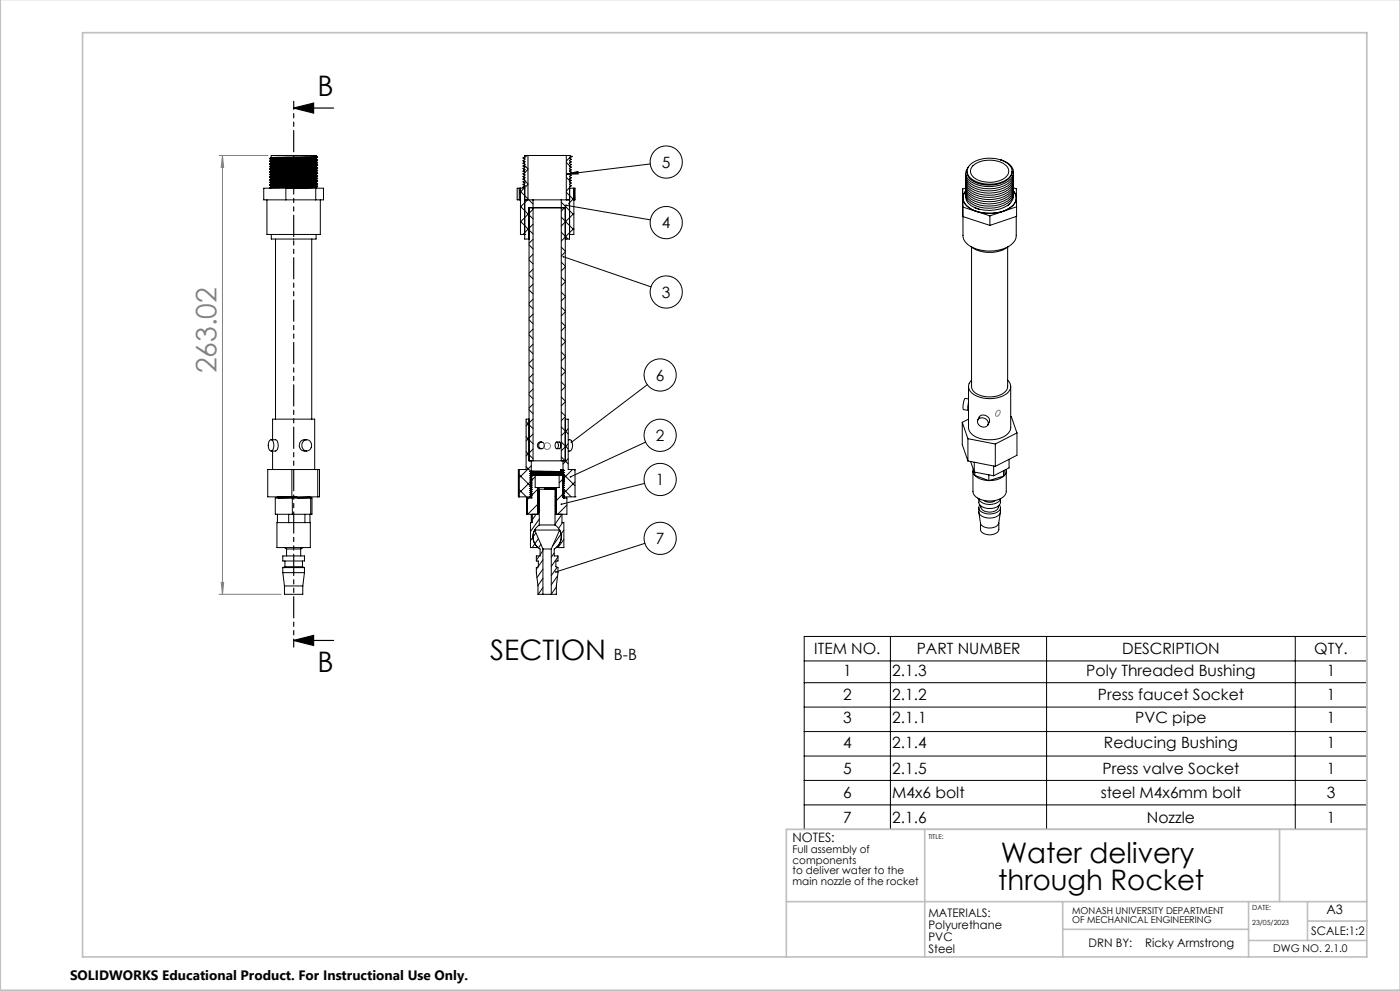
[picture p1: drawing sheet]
<svg xmlns="http://www.w3.org/2000/svg" width="420mm" height="297mm" viewBox="0 0 420 297" stroke-linecap="round" stroke-linejoin="round" font-family="sans-serif">
<g fill="none" stroke="#000" stroke-width=".3">
<path d="M79.1 56.4h17.9v3.5h-17.9zM80.1 59.9v10.4h16v-10.4M80.9 51.6l.5 .2M80.9 53.2l.5 .2M80.9 54.7l.5 .3M80.9 54.6v.1M80.9 56.2l.2 .2M81.4 48.8l-.5 .3 .5 .3M81.4 50.4l-.5 .3 .5 .3M81.4 52l-.5 .2 .5 .4M81.4 53.6l-.5 .2 .5 .4M81.4 55.2l-.5 .2 .5 .4"/>
<path d="M81.4 47.2l-.5 .3 .5 .3M81.4 52.8l-.5 .3M81.4 55.9l-.5 .3M81.4 54.4l-.5 .2M81.4 47.8v.2M81.4 48.6v.2M81.4 49.4v.2M81.4 50.2v.2M81.4 51v.2M81.4 51.8v.2M81.4 52.6v.2M81.4 53.4v.2"/>
<path d="M81.4 54.2v.2M81.4 55v.2M81.4 55.8v.2M85.8 56.4v3.5M94.7 56.4v3.5M94.8 47.6l-13.1 .4-.8 .3 .5 .3M94.8 49.2l-9.8 .3a7.5 7.5 0 0 0-4.1 .4l.5 .3M94.8 50.8l-13.1 .3-.8 .4M94.8 46.8l-13.4 .4M94.8 48.4l-13.4 .4M94.8 50l-13.4 .4M94.8 51.6l-13.4 .4"/>
<path d="M94.8 52.4l-13.4 .4M94.8 53.2l-13.4 .4M94.8 54l-13.4 .4M94.8 54.8l-13.4 .4M94.8 55.6l-13.4 .3M94.9 47.4l.4 .5M94.9 48.2l.4 .5M94.9 49l.4 .5M94.9 49.8l.4 .5M94.9 50.6l.4 .4M94.9 51.4l.4 .5M94.9 52.2l.4 .4"/>
<path d="M94.9 53l.4 .4M94.9 53.8l.4 .4M94.9 54.6l.4 .4M94.9 55.4l.4 .4M94.9 56.2v.2M95.2 47.2l-14.2 .4M95.2 48l-14.2 .4M95.2 48.8l-14.2 .4M95.2 49.6l-14.2 .3M95.2 50.4l-14.2 .4M95.2 51.1l-14.2 .4M95.2 52l-14.2 .3"/>
<path d="M95.2 52.7l-14.2 .4M95.2 53.5l-14.2 .4M95.2 54.3l-14.2 .4M95.2 55.1l-14.2 .4M95.2 55.9l-14.2 .4M95.2 47.1l-14.2 .4M95.2 47.9l-14.2 .4M95.2 48.7l-14.2 .4M95.2 49.5l-14.2 .3M95.2 50.3l-14.2 .4M95.2 51l-14.2 .4M95.2 51.9l-14.2 .3"/>
<path d="M95.2 52.6l-14.2 .5M95.2 53.4l-14.2 .4M95.2 54.2l-14.2 .4M95.2 55l-14.2 .4M95.2 55.8l-14.2 .4M95.3 48l-.5 .3-13.4 .3M95.3 48.8l-1.5 .3-12.4 .3M95.3 49.6l-.5 .2-13.4 .4M95.3 50.4l-1.5 .3-12.4 .3M95.3 51.1l-.5 .3-13.4 .4M95.3 52l-1.5 .3-12.4 .3M95.3 52.7l-.5 .3-13.4 .4"/>
<path d="M95.3 53.5l-1.5 .4-12.4 .3M95.3 54.3l-.5 .3-13.4 .4M95.3 55.1l-1.5 .4-12.4 .3M95.3 55.9l-.5 .3-8.8 .2M95.3 47.2l-1.5 .3-12.4 .3M95.3 47.9v.1M95.3 48.7v.1M95.3 49.5v.1M95.3 50.3v.1M95.3 51v.1M95.3 51.9v.1M95.3 52.6v.1"/>
<path d="M95.3 53.4v.1M95.3 54.2v.1M95.3 55v.1M95.3 55.8v.1M95.3 47.1v.1M95.3 47.1l-.4-.3v-.2h-13.5v.6M155.8 56.4v3.5M155.8 57l2.6 2.6M156.1 56.4v13.9h1.3M157 51.4l.6 .2M157 54.5l.6 .3M157 52.1l.6 .3"/>
<path d="M157 53.7l.6 .3M157 52.9l.6 .3M157 48.2l.6 .3M157 47.4l.6 .3M157 49l.6 .2M157 50.5l.6 .3M157 49.8l.6 .3M157 56.1l.4 .3M157 50.5l.4 .3-.4 .6M157 52.1l.4 .3-.4 .5M157 49.8l.4 .2-.4 .5M157 49l.4 .2-.4 .6"/>
<path d="M157 54.5l.4 .3-.4 .5M157 52.9l.4 .3-.4 .5M157 48.2l.4 .2-.4 .6M157 47.4l.4 .2-.4 .6M157 51.4l.4 .4M157 53.7l.4 .5M157 55.3h.2M157 55.3l.4 .3-.4 .5M157 56.1h.1M157 53.7l.1 .1M157.1 55.3l.5 .3M157.3 49.5l1.1 1.1"/>
<path d="M157.3 56.4l-1.5 1.5M157.3 51.8l-.3 .4M157.4 51.8l-.4 .3M157.4 54.2l-.4 .3M157.4 56.4h-2.2v3.5h.9M157.4 59.9h2.5M157.4 56.4v15.2h1.3M157.4 54.1l1 1M158.1 46.6l-.9 .9M158.4 46.6h-1v.4l-.4 .4M158.4 46.6h11.5M158.4 46.6v13.3"/>
<path d="M158.4 59.8l-2.3 2.2M158.4 50.8l-1 1M158.4 55.3l-1.1 1M158.7 59.9l1.2 1.2M159.9 59.9h8.5M159.9 59.9v78.2M168.4 59.9h2.5M168.4 59.9v78.2M169.9 46.6h1M169.9 46.6v13.3M169.9 57.6l2.3 2.3M169.9 53.2l1.1 1.1"/>
<path d="M169.9 48.7l1 1M169.9 52.2l3.5-.8 .1 .7zM170 52.7h-.1M170.9 46.6l.4 .3M170.9 49.6l.4 .5-.4 .3 .4 .5-.4 .3 .4 .4-.4 .4 .4 .5-.4 .3 .4 .4-.4 .4 .4 .4-.4 .4 .4 .4-.4 .6 .4 .3-.4 .3v15.6h-1.3M170.9 47.2l.4 .5-.4 .3 .4 .5-.4 .5 .4 .4-.4 .2M170.9 56.4h1.6v3.5h-.3M170.9 47.3l-1 1M170.9 56.2l-1 1.1M171.1 51.5h.1M171.2 50l.1 .1M171.3 46.9l-.3 .3"/>
<path d="M171.3 46.9v.1M171.3 46.9h.1M171.3 47l-.4 .2M171.3 47h.1M172.2 56.4v13.9h-1.3M172.2 59.9h.1M172.5 59.1l-1.6 1.6M195.1 49.1l-25.2 3.1M288.8 56.7l.1 5.4M288.8 56.7l.1 8.2M289.7 52.6v.1M289.7 53.2v.1"/>
<path d="M289.7 53.9v.1M289.7 55.2v.1M289.7 55.8v.1M289.7 56.5v.1M289.7 57.1v.1M289.7 58.4v.1M289.7 52h.1M289.7 54.5v.1M289.7 57.8v.1M289.7 59.1v.1M289.7 56.3l-.9 .4M290.1 51.3v.4"/>
<path d="M291 49.4a9.7 9.7 0 0 1 11.7-.1 2.76 2.76 0 0 1-1 4.7 10.1 10.1 0 0 1-10.6-.7 2.55 2.55 0 0 1-.1-3.9zM291.9 49.7a8.3 8.3 0 0 1 10 0 2.39 2.39 0 0 1-1 4 8.6 8.6 0 0 1-9.1-.8 2.15 2.15 0 0 1 .1-3.2zM300.1 47.9h.2a4.6 4.6 0 0 1 3.8 3.9 5.7 5.7 0 0 1-5.7 4 9.4 9.4 0 0 1-8-2.1 2.47 2.47 0 0 1 .1-3.6M303.6 51.3a4.2 4.2 0 0 1-3.6 3.7 9.2 9.2 0 0 1-9.5-1.9l-.3-1.4M304 52a3.1 3.1 0 0 1-1.6 3 10.5 10.5 0 0 1-12-.6l-.5-.8-.1-1.3M304 52.6a3.5 3.5 0 0 1-2.8 3.7 10.3 10.3 0 0 1-10.8-1.3l-.5-.8-.1-1.2M304 53.3a3.5 3.5 0 0 1-2.8 3.7 10.5 10.5 0 0 1-10.8-1.3l-.5-.8-.1-1.2M304 53.9a3.1 3.1 0 0 1-1.6 3 10.5 10.5 0 0 1-12-.6l-.5-.8-.1-1.2M304 54.6a3.5 3.5 0 0 1-2.8 3.6 10.3 10.3 0 0 1-10.8-1.2l-.5-.8-.1-1.3M304 55.2a3.5 3.5 0 0 1-2.8 3.7 10.5 10.5 0 0 1-10.8-1.3l-.5-.8-.1-1.2M304 55.9a3.1 3.1 0 0 1-1.6 3 10.5 10.5 0 0 1-12-.6l-.5-.8-.1-1.3M304 56.5a3.5 3.5 0 0 1-2.8 3.7 10.3 10.3 0 0 1-10.8-1.3l-.5-.8-.1-1.2"/>
<path d="M304 57.2a3.1 3.1 0 0 1-1.6 3 10.5 10.5 0 0 1-12-.6l-.5-.8-.1-1.3M304 57.8a3.1 3.1 0 0 1-1.6 3 10.5 10.5 0 0 1-12-.6l-.5-.8-.1-1.2M304 58.5a3.5 3.5 0 0 1-2.8 3.7 10.5 10.5 0 0 1-10.8-1.3l-.5-.9-.1-1.2M304 56.3l.9 .3 .1 5.4M304 57.3a3.2 3.2 0 0 1-1.2 5.1 12 12 0 0 1-12.6-.6 3 3 0 0 1-.5-4.5M304.1 52.3h.1M304.1 52.9v.1M304.1 53.6v.1M304.1 54.2v.1M304.1 54.9v.1M304.1 55.5v.1M304.1 56.2h.1"/>
<path d="M304.1 56.8v.1M304.1 58.1v.1M304.1 51.6v.1M304.1 57.5h.1M304.1 58.8h.1M81.4 70.3v1.3h13.4v-1.3M82.7 71.6v54M93.5 71.6v54M156.1 61.8l3.8 3.8M156.1 66.4l1.3 1.2M157.4 70.3h.1M157.4 67.6l2.5 2.5"/>
<path d="M157.4 69.7l-.5 .6M158.7 77.9l1.2 1.2M158.7 73.4l1.2 1.2M159.9 62.7l-3.8 3.8M159.9 67.2l-2.5 2.5M159.9 71.7l-1.2 1.2M159.9 76.2l-1.2 1.2M168.4 74.1l1.2 1.2M168.4 78.6l1.2 1.2M168.4 69.6l2 2M168.4 65.1l2.5 2.5M168.4 60.6l1.3 1.3"/>
<path d="M169 76.9l26.3 9.1M169.6 71.6h.1M169.6 75.5l-1.2 1.2M169.7 61.9l-1.3 1.3M169.8 61.5l25.3 4.4M169.8 62l1.1 1.1M170.9 69.7l-2.5 2.5M170.9 60.7l-.4 .4M170.9 67.6l1.3 1.3M170.9 63.1l1.3 1.3M172.2 64l-3.8 3.7M172.2 68.5l-1.3 1.2"/>
<path d="M288.9 62.1l8.1 2.6M288.9 62.1v2.8M288.9 64.9l8.1 2.7M291.3 73.9a10.1 10.1 0 0 0 11.2 0M291.5 74v41.8a3.2 3.2 0 0 0 2.7 2.8 7.3 7.3 0 0 0 7.8-1.7l.3-.9v-42M292.4 62.3l1.5 .5M297 64.7v2.9M303 61l-.8 .7M304.9 64.8v5.8a5 5 0 0 1-4.4 4.2 11.4 11.4 0 0 1-10.8-2.1 2.78 2.78 0 0 1-.8-2.1v-5.7M305 62l-8 2.7M305 62v2.8l-8 2.8M158.7 95.8l1.2 1.2"/>
<path d="M158.7 91.4l1.2 1.2M158.7 86.9l1.2 1.2M158.7 82.4l1.2 1.2M159.9 80.7l-1.2 1.2M159.9 85.2l-1.2 1.2M159.9 89.7l-1.2 1.2M159.9 94.2l-1.2 1.2M159.9 98.6l-1.2 1.2M168.4 96.5l1.2 1.2M168.4 92l1.2 1.2M168.4 87.6l1.2 1.2M168.4 83.1l1.2 1.2"/>
<path d="M169.6 80l-1.2 1.2M169.6 89l-1.2 1.2M169.6 93.5l-1.2 1.2M169.6 98l-1.2 1.2M169.6 84.5l-1.2 1.2M158.7 118.3l1.2 1.2M158.7 113.8l1.2 1.2M158.7 109.3l1.2 1.2M158.7 104.8l1.2 1.2M158.7 100.4l1.2 1.2M159.9 103.1l-1.2 1.2M159.9 107.6l-1.2 1.2"/>
<path d="M159.9 112.1l-1.2 1.2M159.9 116.6l-1.2 1.2M168.4 119l1.2 1.2M168.4 110l1.2 1.2M168.4 105.5l1.2 1.2M168.4 114.5l1.2 1.2M168.4 101l1.2 1.2M169.6 115.9l-1.2 1.2M169.6 102.5l-1.2 1.2M169.6 107l-1.2 1.2M169.6 111.4l-1.2 1.2M194.2 115.3l-22.8 17.3"/>
<path d="M290.5 119.6l-1-.2-.2 .3-.4 1.9 .2 1.2 1.4 .2-.2-1.1 .2-1.3M290.5 115.8v12.4a4.4 4.4 0 0 0 4.1 3.4 8 8 0 0 0 8.3-2.3l.3-.9v-12.6M291.5 113.9a2.61 2.61 0 0 0 1 4.6 9.3 9.3 0 0 0 10-1 2.42 2.42 0 0 0-.2-3.6M80.9 132.1l.3-.3a1.72 1.72 0 0 1 .9 2.5 .76 .76 0 0 1-.8 .9 .76 .76 0 0 1-.7-1l-.1-1.1zM81.3 131.8h1.3a2.12 2.12 0 0 1 0 3.4h-1.3M81.8 135.2v5.5M82.6 125.6h11.8v15.1M82.6 125.6h-.8v6.2M91.1 132.1a1.63 1.63 0 0 1 2.4 .9 1.63 1.63 0 0 1-1.2 2.1 1.7 1.7 0 0 1-1.7-1.1 1.7 1.7 0 0 1 .5-1.9zM92 131.8a1.76 1.76 0 0 0-2.2 1.7 1.76 1.76 0 0 0 2.2 1.7M157.8 139.9l1.4 1.3M157.8 135.4l2.1 2.1"/>
<path d="M157.8 130.9l2.1 2.1M157.8 126.4l2.1 2.1M158.7 125.6h-.9v15.1h-2.3v8.2h3.6M158.7 122.8l1.2 1.2M159.4 138.1v3M159.4 139.6l-3.6 3.6M159.9 138.1h-1.2v-75.8h10.9v75.8h-1.2M159.9 138.1h8.5M159.9 125.6l-2.1 2.1M159.9 130.1l-2.1 2.1M159.9 134.6l-2.1 2.1M159.9 121.1l-1.2 1.2"/>
<path d="M162 134.5h.5M162.5 132.5a1.03 1.03 0 0 0-1.2 .7 1.03 1.03 0 0 0 .7 1.3M166.7 132.7l.2-.2a1.03 1.03 0 0 1 .4 1.8l-.1 .1a1.05 1.05 0 0 1-.5-1.7zM167 132.5h.8a1.48 1.48 0 0 1 0 2h-.8M168.4 136.9l2.1 2.1M168.4 132.5l2.1 2M168.4 127.9l2.1 2.2M168.4 123.5l1.2 1.2M168.9 138.1v2.7M169.6 125.6h.9v15.1h2v8.2M169.6 124.9l-1.2 1.2M169.6 120.4l-1.2 1.2"/>
<path d="M170.5 131.8a1.28 1.28 0 0 1 1.3 1.7 1.26 1.26 0 0 1-1.3 1.7M170.5 133l-2.1 2.1M170.5 128.5l-2.1 2.1M170.5 137.5l-1.6 1.6M193.7 132.5l-22.5 10.4M288.7 126.6l1.7 4.9M288.7 126.6v6.6l1.7 4.9M290.4 131.5l8.2 1.6M290.4 138.1l8.2 1.7M290.4 131.5v6.6M290.5 121.3v.9M290.5 125.6l-1.8 1"/>
<path d="M291.2 138.3l1.1 3.2M292.3 138.5v3M293.3 125.9a1.76 1.76 0 0 1 2.5-1.3 1.76 1.76 0 0 1 .6 2.7M293.6 125.6a1.68 1.68 0 0 1 2.1-.1 1.68 1.68 0 0 1 .4 2.2 1.68 1.68 0 0 1-2.1 0 1.68 1.68 0 0 1-.4-2.1zM298.1 139.7v2.9M298.6 133.1v6.7M302.7 137.7v2.5l-4.6 2.4M303.2 124.8h.2l1.7 4.9M305.1 129.7v6.8l-6.5 3.3M305.1 129.7l-6.5 3.4M80.3 140.7h15.5v8.2h-15.5zM82.6 149.3h11v4.8h-11z"/>
<path d="M83.2 149.1l.3 .2M83.2 149v.1M83.2 156.6l-.1 7.5h10v-7.5h-1.6M83.2 156.6h3.4M83.2 154.1v2.5M83.4 148.9l-.2 .1M85.3 148.9l-2.1 .1M86.6 156.6h4.9M86.6 154.1v2.5M87.6 140.7v8.2M87.7 149.3v4.8M89 148.9l-5.8 .2"/>
<path d="M91.5 154.1v2.5M92.6 149l-8.9 .3M92.7 149.1l.2 .2M92.7 149.1l-3.4 .2M92.8 148.9l-.1 .2M93 154.1v2.5M93 148.9h.1M93.2 149.3v4.8M95.3 140.7v8.2M155.8 140.7v8.2M155.8 146.8l2.1 2.1M155.8 142.3l3.3 3.4"/>
<path d="M158.2 149.3v4.8M158.7 149.3l-.5 .5M159 144.5h.2M159 145.7l.2 .1M159 148.3h.2M159 143.8l.2 .1M159 147.6l.2 .1M159 146.4h.2M159 142.6h.6M159 143.2h.2M159 141.9l10.2 .3M159 141.3l10.2 .3"/>
<path d="M159 145.1h.2M159 145.7l.4 .3M159 144.5l.4 .2M159 147.6l.4 .3M159 147l.4 .3M159 146.4l.4 .2M159 148.3l.4 .3M159 141.9l.4 .3M159 145.1l.4 .3M159 143.2l.4 .3M159 141.3l.4 .3M159 142.6l.4 .2"/>
<path d="M159 143.8l.4 .3M159 148.9h.1M159 146.4h.1M159 147h.2M159.2 144.6h.2M159.2 145.8h.2M159.2 148.4h.2M159.2 147.1h.2M159.2 143.9h.2M159.2 146.5h.2M159.2 142.7h.4M159.2 143.3h.2"/>
<path d="M159.2 142l10 .3M159.2 141.4l10 .3M159.2 148.9h.1M159.2 147.7h.2M159.2 145.2h.2M159.2 148.9l.4 .2M159.2 143.9l.4 .1-.4 .5M159.2 148.3l.4 .2-.4 .4M159.2 144.5l.4 .2-.4 .4M159.2 143.2l.4 .2-.4 .5M159.2 147.7l.4 .1-.4 .5M159.2 147l.4 .2-.4 .5"/>
<path d="M159.2 146.4l.4 .2-.4 .4M159.2 145.8l.4 .1-.4 .5M159.2 147h.1M159.2 145.1l.4 .2M159.4 146.8l-.4 .2M159.4 147.4l-.4 .2M159.4 145.5l-.4 .2M159.4 148.1l-.4 .2M159.4 143l-.4 .2M159.4 141.1l-.4 .2M159.4 141.1l9.5 .3M159.4 144.2l-.4 .3"/>
<path d="M159.4 143.6l-.4 .2M159.4 142.3l-.4 .3M159.4 142.3l2.5 .1M159.4 141.7l-.4 .2M159.4 141.7l9.5 .3M159.4 146.2l-.4 .2M159.4 144.9l-.4 .2M159.4 144.9h.1M159.4 146h.2M159.4 144.7l.2 .1M159.4 147.9l.2 .1M159.4 147.3h.2"/>
<path d="M159.4 146.6l.2 .1M159.4 148.6h.2M159.4 142.2l8.9 .2M159.4 145.4h.2M159.4 143.5h.2M159.4 141.6l9.5 .3M159.4 148.7h.1M159.4 148.7l-.4 .2M159.4 141.6v.1M159.4 142.2v.1M159.4 142.8v.2M159.4 143.5v.1"/>
<path d="M159.4 144.1v.1M159.4 144.7v.2M159.4 145.4v.1M159.4 146v.2M159.4 146.6v.2M159.4 147.3v.1M159.4 147.9v.2M159.4 148.6v.1M159.4 154.1v2.5M159.4 146.8h.1M159.4 147.4l.1 .1M159.4 145.5l.1 .1"/>
<path d="M159.4 148.1h.1M159.4 143h.1M159.4 144.2l.1 .1M159.4 143.6h.1M159.4 146.2h.1M159.4 142.8h.1M159.4 144.1h.2M159.4 144.1l-3.6 3.6M159.4 148.6l-.4 .3M159.6 145.3l-.4 .5M159.6 149.2l-1.6 .1v4.8h3.4v-.3M159.7 154.1v2.5h-.6v7.5h2.3a4.3 4.3 0 0 1 .4-6.8"/>
<path d="M160.4 158.9h7.5M160.4 158.9a4.2 4.2 0 0 0 1.6 5.6v2.1h-1.1v1.5h.6v1.8l-.6 .2v1.5l.5 4v2.5h1.5M160.4 158.9l2.5 5.6M160.5 142.4h-.9v.5l-.4 .3M160.5 142.4h7.2M160.5 142.4v3.7h.9M160.5 142.9l-1 1.1M160.8 159.7l-1.7 2.4M160.8 154.1l-1.1 1.6M161.4 150.1l.2 .3M161.4 152l.2 .1M161.4 151.5l.2 .2"/>
<path d="M161.4 151.1l.2 .2M161.4 150.6l.2 .2M161.4 149.8l.2 .1M161.4 149.3l.2 .1M161.4 148.8l.2 .2M161.4 148.4l.2 .1M161.4 147.9l.2 .2M161.4 147.5l.2 .1M161.4 147l.2 .2M161.4 153.4l.2 .1M161.4 152.9l.2 .2M161.4 152.4l.2 .2"/>
<path d="M161.4 147.5h.1M161.4 148.4h.1M161.4 149.8h.1M161.4 148.8h.1M161.4 152.9h.1M161.4 152h.1M161.4 146.6l.2 .1M161.4 146.1h5.5M161.4 146.1v.5M161.4 147h.1M161.4 147.4v.1M161.4 149.7v.1"/>
<path d="M161.4 151.1h.1M161.4 153.3v.1M161.4 146.6l-1.9 1.8M161.4 151.1l-3.1 3M161.4 146.6h.4M161.4 153.3h.1M161.6 152.3l-.2 .1M161.6 152.1v.2M161.6 151.8l-.2 .2M161.6 151.7v.1M161.6 151.4l-.2 .1M161.6 151.3v.1"/>
<path d="M161.6 150.9l-.2 .2M161.6 150.8v.1M161.6 150.5l-.2 .1M161.6 150.4v.1M161.6 150l-.2 .1M161.6 149.9v.1M161.6 149.5l-.2 .2M161.6 149.4v.1M161.6 149.1l-.2 .2M161.6 149v.1M161.6 148.7l-.2 .1M161.6 148.5v.2"/>
<path d="M161.6 148.2l-.2 .1M161.6 148.1v.1M161.6 147.7l-.2 .2M161.6 147.6v.1M161.6 147.3l-.2 .1M161.6 147.2v.1M161.6 146.8l-.2 .2M161.6 146.7v.1M161.6 153.6l-.2 .2M161.6 153.5v.1M161.6 153.2l-.2 .1M161.6 153.1v.1"/>
<path d="M161.6 152.7l-.2 .2M161.6 152.6v.1M161.6 147.2h.1M161.6 153.1h.1M161.6 149.9h.1M161.6 149.4h.1M161.6 152.6h.1M161.6 146.7h.1M161.6 153.5h.1M161.6 147.6h.1M161.6 151.3h.1M161.6 148.5v.1"/>
<path d="M161.6 151.7h.1M161.6 152.1h.1M161.6 148.1h.1M161.6 150.8h.1M161.6 150.4h.1M161.6 149h.1M161.6 150.8l-.2 .2M161.8 146.6h-.4l.2 .1M161.8 157.3h4.7M161.8 146.6h4.7M161.8 146.6v10.7M161.8 147.2l-.3 .4"/>
<path d="M161.8 150l-.2 .3M161.8 152.8l-.2 .3M161.8 155.6l-2.7 3.7M163.5 146.2l3.4 .2M163.5 146.2l.1 .2M163.5 146.2v.4l.1-.1M163.6 146.4l3.1 .1M163.6 146.5l3.1 .1M163.6 146.4v.1M166.5 146.6h.2M166.5 146.6v10.7M166.5 157.1l2.1-3v2.5h.6v7.5h-2.3a4.2 4.2 0 0 0-.4-6.8"/>
<path d="M166.7 146.6l.2 .2M166.7 146.6h.1M166.7 150.2l.2 .2-.2 .2 .2 .2-.2 .2 .2 .3-.2 .3M166.7 148.4l.2 .2-.2 .2M166.7 148.9l.2 .1-.2 .2 .2 .3-.2 .3 .2 .1M166.7 151.6l.2 .1M166.7 152l.2 .2M166.7 152.5l.2 .1M166.7 153.7v.1M166.7 153.8l.2 .2M166.7 148.3v.1M166.7 148.8v.1"/>
<path d="M166.7 150.1v.1M166.7 146.5v.1M166.7 148.4l-.2 .4M166.8 151.2l-.3 .3M166.8 153.9l-.3 .4M166.9 146.8h.1M166.9 147.7l-.2 .1 .2 .3-.2 .2M166.9 150l-.2 .1M166.9 147.2l-.2 .2 .2 .3M166.9 151.7l-.2 .3M166.9 153.6l-.2 .1M166.9 152.6l-.2 .3 .2 .2-.2 .3 .2 .2"/>
<path d="M166.9 152.2l-.2 .3M166.9 146.8l-.2 .1 .2 .3M166.9 146.4l-.2 .1M166.9 146.1v.3M166.9 147.2h.1M166.9 147.7h.1M166.9 149.9v.1M167.7 142.4h1v.2M167.7 142.4v3.7h-.8M167.9 158.9a4.2 4.2 0 0 1-1.6 5.6v2.1h1.1v1.5h-.6v1.8l.6 .2v1.5l-.5 4v2.5h-1.5M167.9 158.9l-2.5 5.6M168.2 140.7l.7 .1"/>
<path d="M168.2 141.2h.7M168.2 140.7l.4 .2M168.2 140.7v.5M168.6 141l-.4 .2M168.6 141h.6M168.6 140.9l.6 .1M168.6 140.9v.1M168.7 144.6h.2M168.7 142.6l.4 .2M168.7 143.3h.2M168.7 146.3h.2M168.7 145l.2 .1"/>
<path d="M168.7 148.2h.2M168.7 147.6h.2M168.7 146.9l.2 .1M168.7 148.8l.2 .1M168.7 142.5h.2M168.7 145.7h.2M168.7 143.8h.2M168.7 143.1l.2 .1M168.7 144.4h.2M168.7 148.9h.2M168.7 144.4l.4 .3M168.7 148.8l.4 .5"/>
<path d="M168.7 145.2l.4 .2M168.7 143.9l.4 .2M168.7 148.3l.4 .3M168.7 145.8l.4 .2M168.7 143.1l.4 .4M168.7 147.1l.4 .2M168.7 145.6v.2M168.7 146.9v.2M168.7 148.2v.1M168.7 148.2l-2 2M168.8 147.1h.1M168.8 147.7h.1"/>
<path d="M168.8 145.8h.1M168.8 148.4h.1M168.8 143.9h.1M168.8 142.7h.1M168.8 146.5h.1M168.8 145.2h.1M168.8 156.6l-1.2 1.8M168.9 147.1l.3 .2M168.9 147.7l.3 .3M168.9 145.8l.3 .2M168.9 148.4l.3 .2M168.9 143.3l.3 .2"/>
<path d="M168.9 141.4l.3 .2M168.9 144.6l.3 .2M168.9 143.9l.3 .2M168.9 142.7l.3 .2M168.9 142l.3 .2M168.9 146.5l.3 .2M168.9 145.2l.3 .2M168.9 140.8l.3 .2M168.9 148.9h3.6M168.9 141.2v.2M168.9 141.9v.1M168.9 142.5v.2"/>
<path d="M168.9 143.2v.1M168.9 143.8v.1M168.9 144.4v.2M168.9 145.1v.1M168.9 145.7v.1M168.9 146.3v.2M168.9 147v.1M168.9 147.6v.1M168.9 148.2v.2M168.9 148.9h.1M168.9 146.4l.1 .1M168.9 142l.2 .2"/>
<path d="M169 146.1h.2M169 148.6l.2 .1M169 144.2h.2M169 148h.2M169 146.7l.2 .1M169 142.9h.2M169 143.5l.2 .1M169 145.4l.2 .1M169.1 144.8h.1M169.1 144.7l.1 .1M169.1 146h.1M169.1 148.6h.1"/>
<path d="M169.1 147.4h.1M169.1 147.3h.1M169.1 144.1h.1M169.1 147.9l.1 .1M169.1 146.6l.1 .1M169.1 142.8l.1 .1M169.1 143.5h.1M169.1 145.4h.1M169.1 149.3h.1M169.1 147.4l-.4 .1 .4 .4M169.1 142.8h.1M169.1 146.1l-.4 .2 .4 .3"/>
<path d="M169.1 148.6l-.4 .2M169.1 146.7l-.4 .2M169.1 145.4l-.4 .2M169.1 142.8v.1M169.1 142.9l-.4 .2M169.1 143.5l-.4 .4M169.1 144.1v.1M169.1 144.2l-.4 .2M169.1 144.7v.1M169.1 144.8l-.4 .4M169.1 146v.1M169.1 146.6v.1"/>
<path d="M169.1 147.3v.1M169.1 147.9v.1M169.1 148l-.4 .2M169.1 149.3h1v4.8l-3.2-.1M169.2 158.9l-3.4 4.8M169.2 146.1l-.3 .2M169.2 144.8l-.3 .3M169.2 148l-.3 .2M169.2 147.4l-.3 .2M169.2 146.8l-.3 .2M169.2 148.7l-.3 .2M169.2 142.3l-.3 .2"/>
<path d="M169.2 145.5l-.3 .2M169.2 143.6l-.3 .2M169.2 141.7l-.3 .2M169.2 142.9l-.3 .3M169.2 144.2l-.3 .2M169.2 141l-.3 .2M169.2 141h.1M169.2 141.6v.1M169.2 142.2v.1M169.2 142.9h.1M169.2 143.5v.1M169.2 144.1v.1"/>
<path d="M169.2 144.8h.1M169.2 145.4v.1M169.2 146v.1M169.2 146.7v.1M169.2 147.3v.1M169.2 148h.1M169.2 148.6v.1M169.2 146.8l2.2 2.1M169.2 142.3l3.3 3.3M170.1 151.3l-2.8 2.8M171.7 140.7l-4 4M172.2 140.7l.3 .4"/>
<path d="M172.5 148.9h.1M172.5 144.4l-3.7 3.7M193.4 144.9l-25 6.2M291.9 141.1v6.2a3.4 3.4 0 0 0 3.4 2.7 6 6 0 0 0 6.5-2.1l.1-6.8M292 140.6l-.1 .8 .6 1.1M292.3 141.5l5.8 1.1M292.5 142.5a6 6 0 0 0 4.2 1.5M292.5 141.5v1M292.5 142.5l4.2 1.5M293.7 152.1a2.22 2.22 0 0 0 .6 2.4 4.3 4.3 0 0 0 5.8-.7v-1.7M293.7 153.6l.4 3.2a3 3 0 0 0 3.9 1.3l.9-.4 .6-.5 .6-3.6M294 151.3a1.55 1.55 0 0 0 1.2 2.5 4.1 4.1 0 0 0 4.9-1.3l-.3-1.2"/>
<path d="M294.1 156.7v2a3 3 0 0 0 4.3 1.3l.8-.5 .4-.6v-2.2M294.3 151.6a2.03 2.03 0 0 0 2.5 1.9 2.17 2.17 0 0 0 2.7-1.9M295.1 150a3.1 3.1 0 0 0 3.6 0M296.7 142.3v1.7M300.1 149.5a3.7 3.7 0 0 1-4.9 1.4l-1.2-.8-.3-.6a2.19 2.19 0 0 0 2.1 2.8 3.4 3.4 0 0 0 4.3-1.8v-1M301.1 142.7a6.4 6.4 0 0 1-4.4 1.3M301.1 141v1.7M301.1 142.7l-4.4 1.3M301.2 141l-.1 1.7M301.8 140.7l-.1 1.3-.6 .7M84.8 170.1h6.5M84.8 171.6h6.5"/>
<path d="M84.8 166.6h6.5v1.5h-6.5zM84.8 170.1v1.5M84.8 171.6l.5 4M85.3 175.6h5.5M85.3 175.6v2.5h5.5v-2.5M85.4 164.1l.6 .4M85.5 169.9h5.2M85.5 169.9l-.7 .2M85.5 168.1v1.8M86 164.5h4.2M86 164.5v2.1M90.2 164.5v2.1"/>
<path d="M90.7 169.9l.6 .2M90.7 168.1v1.8M90.8 164.1l-.6 .4M91.3 170.1v1.5M91.3 171.6l-.5 4M161.4 169.9l-.5 .7M161.5 161.4l-1.8 2.7M161.8 166.6l-.9 1.3M162.3 163.1l-.8 1.1M162.9 164.5h2.5M162.9 178.1h2.5M162.9 164.5v13.6"/>
<path d="M162.9 165l-.9 1.3M162.9 167.8l-1.4 2M162.9 170.6l-1.8 2.5M162.9 173.3l-1.5 2.2M162.9 176.1l-1.4 2M165.4 164.5v13.6M166.3 165.7l-.9 1.3M166.9 175.9l-1.5 2.1M167.1 170l-1.7 2.5M167.3 172.6l-1.9 2.7M167.4 166.9l-2 2.9M169.2 161.6l-1.8 2.5"/>
<path d="M193.5 162.8l-26.7 8.6M241.3 190.7h168.7v57.9h-168.7zM241.3 198.1h168.7M267.1 190.7v57.9M314 190.7v57.9M388.6 190.7v57.9M241.3 204.6h168.7M241.3 211.9h168.7M241.3 219.2h168.7M241.3 226.6h168.7M241.3 233.9h168.7M241.3 241.2h168.7"/>
<circle cx="199.9" cy="48.6" r="4.8"/>
<circle cx="199.9" cy="66.7" r="4.8"/>
<circle cx="199.9" cy="87.5" r="4.8"/>
<circle cx="198.1" cy="112.4" r="4.8"/>
<circle cx="162.4" cy="133.5" r=".94"/>
<circle cx="198.1" cy="130.5" r="4.8"/>
<circle cx="198.1" cy="143.7" r="4.8"/>
<circle cx="198.1" cy="161.3" r="4.8"/>
</g>
<path d="M88.1 32.4l6-1.5v3zM88.1 32.4h12M88.1 191.9l6-1.5v3.1zM88.1 191.9h12" fill="none" stroke="#000" stroke-width=".35"/>
<g fill="none" stroke="#808080" stroke-width=".3">
<path d="M65.7 46.6h14.7M66.7 46.6v131.5M66.7 46.6l.4 3.6h-.7zM299.2 123.2a.56 .56 0 0 1 .8-.1 .56 .56 0 0 1 0 .8 .71 .71 0 0 1-.5 .8 .71 .71 0 0 1-.8-.3zM65.7 178.1h18.6M66.4 174.6h.7l-.4 3.5z"/>
<circle cx="164.2" cy="133.7" r="1"/>
</g>
<path d="M88.1 30.4v163.5" fill="none" stroke="#000" stroke-width=".35" stroke-dasharray="6.3 1.3 1.3 1.3 1.3 1.3" stroke-dashoffset="4"/>
<path d="M.1 -.1v296.9h419.9M24.8 9.8h385.2v277h-385.2zM277.4 248.6v38.2M383.9 248.6v21.6M410 248.6h-174.1v38.2M235.9 270.2h174.1M318.8 270.2v16.6M318.8 278.5h55.8M374.6 270.2v16.6M392.3 270.2v11.7M392.3 276h17.8M374.6 281.9h35.4" fill="none" stroke="#c0c0c0" stroke-width=".5"/>
<g fill="#000">
<path d="M88.1 32.4l6-1.5v3zM88.1 191.9l6-1.5v3.1z"/>
<path d="M169.9 52.2l3.5-.8 .1 .7zM169.6 61.3l.2 .2h-.3a.25 .25 0 0 0 .4 .2 .25 .25 0 0 0 .1-.4 .25 .25 0 0 0-.4 0zM168.8 76.7l.2 .2h-.2a.26 .26 0 0 0 .3 .3 .26 .26 0 0 0 .2-.4 .26 .26 0 0 0-.5-.1zM171.2 132.4v.3l.2-.1-.2 .1a.25 .25 0 0 0 .4 0 .25 .25 0 0 0 0-.3 .25 .25 0 0 0-.4 0zM171 142.7l-.1 .3 .3-.1-.3 .1a.27 .27 0 0 0 .4 .2 .27 .27 0 0 0 .1-.4 .27 .27 0 0 0-.4-.1zM168.3 150.9l-.1 .3 .2-.1-.2 .1a.25 .25 0 0 0 .3 .2 .25 .25 0 0 0 .1-.4 .25 .25 0 0 0-.3-.1zM166.6 171.2l-.1 .3 .3-.1-.3 .1a.26 .26 0 0 0 .4 .2 .26 .26 0 0 0 .1-.4 .26 .26 0 0 0-.4-.1z"/>
</g>
<g font-size="8.5">
<text x="95.3" y="28.7">B</text>
<text x="147.1" y="197.7">SECTION</text>
<text x="95.3" y="201.5">B</text>
<text x="300.2" y="258.7">Water delivery</text>
<text x="299.5" y="266.8">through Rocket</text>
</g>
<text font-size="8.5" fill="#808080" x="64.9" y="111.9" transform="rotate(-90 64.9 111.9)">263.02</text>
<g font-size="4.7">
<text x="198.6" y="50.2">5</text>
<text x="198.6" y="68.4">4</text>
<text x="198.6" y="89.2">3</text>
<text x="196.8" y="114.1">6</text>
<text x="196.8" y="132.1">2</text>
<text x="196.8" y="145.4">1</text>
<text x="196.8" y="163">7</text>
<text x="184.2" y="197.7">B-B</text>
<text x="244.3" y="196.1">ITEM NO.</text>
<text x="275" y="196.1">PART NUMBER</text>
<text x="336.7" y="196.1">DESCRIPTION</text>
<text x="394.3" y="196.1">QTY.</text>
<text x="252.9" y="202.6">1</text>
<text x="267.7" y="202.6">2.1.3</text>
<text x="325.9" y="202.6">Poly Threaded Bushing</text>
<text x="398" y="202.6">1</text>
<text x="252.9" y="209.9">2</text>
<text x="267.7" y="209.9">2.1.2</text>
<text x="329.4" y="209.9">Press faucet Socket</text>
<text x="398" y="209.9">1</text>
<text x="252.9" y="216.8">3</text>
<text x="267.7" y="216.8">2.1.1</text>
<text x="340.6" y="216.8">PVC pipe</text>
<text x="398" y="216.8">1</text>
<text x="252.9" y="224.1">4</text>
<text x="267.7" y="224.1">2.1.4</text>
<text x="331.2" y="224.1">Reducing Bushing</text>
<text x="398" y="224.1">1</text>
<text x="252.9" y="231.9">5</text>
<text x="267.7" y="231.9">2.1.5</text>
<text x="330.8" y="231.9">Press valve Socket</text>
<text x="398" y="231.9">1</text>
<text x="252.9" y="239.2">6</text>
<text x="267.7" y="239.2">M4x6 bolt</text>
<text x="330.2" y="239.2">steel M4x6mm bolt</text>
<text x="398" y="239.2">3</text>
<text x="252.9" y="246.6">7</text>
<text x="267.7" y="246.6">2.1.6</text>
<text x="344.1" y="246.6">Nozzle</text>
<text x="398" y="246.6">1</text>
</g>
<text font-size="4.1" x="21" y="293.7">SOLIDWORKS Educational Product. For Instructional Use Only.</text>
<g font-size="3.9">
<text x="237.8" y="252.4">NOTES:</text>
<text x="398" y="273.9">A3</text>
</g>
<g font-size="3.5">
<text x="278.5" y="275">MATERIALS:</text>
<text x="278.5" y="278.5">Polyurethane</text>
<text x="393.3" y="280.3">SCALE:1:2</text>
<text x="278.5" y="282">PVC</text>
<text x="278.5" y="285.5">Steel</text>
<text x="326.5" y="283.8">DRN BY:</text>
<text x="343.6" y="283.8">Ricky Armstrong</text>
</g>
<g font-size="3.2">
<text x="237.8" y="255.7">Full assembly of</text>
<text x="237.8" y="258.9">components</text>
<text x="237.8" y="262">to deliver water to the</text>
<text x="237.8" y="265.2">main nozzle of the rocket</text>
<text x="382" y="285.4">DWG NO. 2.1.0</text>
</g>
<g font-size="2.8">
<text x="321.6" y="273.9">MONASH UNIVERSITY DEPARTMENT</text>
<text x="321.6" y="276.8">OF MECHANICAL ENGINEERING</text>
</g>
<g font-size="2.1">
<text x="375.7" y="272.8">DATE:</text>
<text x="375.7" y="277.1">23/05/2023</text>
</g>
<text font-size="2" x="278.5" y="251.4">TITLE:</text>
</svg>
